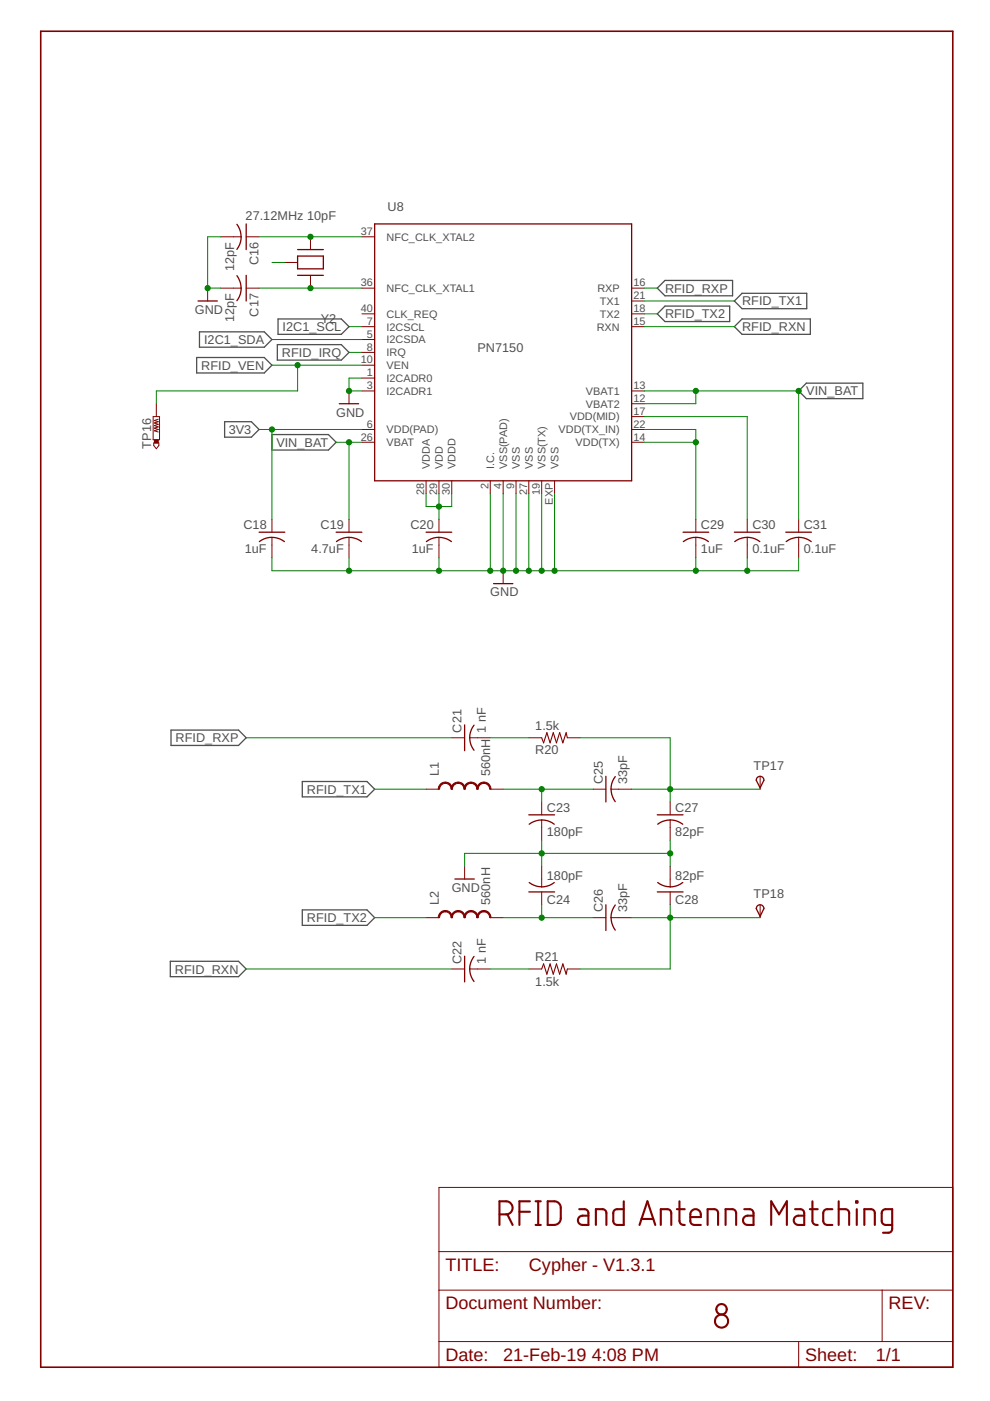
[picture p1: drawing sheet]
<svg xmlns="http://www.w3.org/2000/svg" width="210mm" height="297mm" viewBox="0 0 210 297" stroke-linecap="round" stroke-linejoin="round" font-family="sans-serif">
<g fill="none" stroke="#505050" stroke-width=".28">
<path d="M141 59.5h14.3v3.2h-14.3l-1.6-1.6zM41.7 75.8h14.3l1.7 1.6-1.7 1.7h-14.3zM42.3 70.4h13.7l1.7 1.6-1.7 1.6h-13.7zM58.8 73.1h13.6l1.6 1.6-1.6 1.6h-13.6zM58.9 67.6h13.5l1.6 1.7-1.6 1.6h-13.5zM141 64.9h13.7v3.3h-13.7l-1.6-1.7zM155.7 69.3l1.6-1.7h14.5v3.3h-14.5zM155.7 63.8l1.6-1.6h13.7v3.2h-13.7zM47.6 89.4h5.7l1.6 1.7-1.6 1.6h-5.7zM57.7 92.1h11.9l1.7 1.7-1.7 1.6h-11.9zM171 81.2h11.9v3.3h-11.9l-1.7-1.6zM36.3 154.8h14.3l1.6 1.6-1.6 1.7h-14.3z"/>
<path d="M64.1 165.7h13.7l1.6 1.6-1.6 1.7h-13.7zM64.1 192.9h13.7l1.6 1.7-1.6 1.6h-13.7zM36.1 203.8h14.5l1.6 1.6-1.6 1.7h-14.5z"/>
</g>
<g fill="none" stroke="#800000" stroke-width=".44">
<path d="M105.9 257.5a2.62 2.62 0 0 0 2.3-.3 1.39 1.39 0 0 0 .4-1.6 1.39 1.39 0 0 0-1.3-.9h-1.4v5M107.6 257.5l1.1 2.2M110.1 256.9h2.3M112.4 254.7h-2.3v5M113.6 254.7h1.1M113.6 259.7h1.1M114.1 254.7v5M116.1 254.7a2.7 2.7 0 0 1 2.3 .3l.4 .5 .1 .6v2.5l-.5 .8a2.78 2.78 0 0 1-2.3 .3zM122.8 256.4h1.3l.6 .6 .1 2.7h-1.3a.98 .98 0 0 1-1-1 .98 .98 0 0 1 1-1h1.3M126.3 259.7v-3.3h1.7l.5 .4 .1 2.9M132.2 254.7v5l-1.8-.1-.4-.5 .1-2.3 .5-.4h1.6M135.6 259.7l1.7-5 1.6 5"/>
<path d="M136 258.4h2.5M140.1 259.7v-3.3h1.6l.5 .4 .1 2.9M143.5 256.4h1.7M144.1 254.7v4.4l.4 .5 .7 .1M146.4 258h2.2a1.18 1.18 0 0 0-.5-1.5 1.18 1.18 0 0 0-1.6 .4l-.1 .6 .1 1.8 .5 .4h1.6M150 259.7v-3.3h1.6l.5 .4 .2 2.9M153.8 259.7v-3.3h1.6l.6 .4 .1 .4v2.5M157.8 256.4h1.3l.4 .2 .2 .4 .1 2.7h-1.3a.98 .98 0 0 1-1-1 .98 .98 0 0 1 1-1h1.3M163.5 259.7v-5l1.7 2.8 1.6-2.8v5M168.6 256.4h1.3l.4 .2 .2 .4v2.7h-1.2a.98 .98 0 0 1-1-1 .98 .98 0 0 1 1-1h1.2M171.7 256.4h1.7M172.3 254.7v4.4l.4 .5 .7 .1"/>
<path d="M176.5 256.4l-1.5 .1-.5 .7v1.7l.3 .6 .6 .2h1.1M177.8 256.4h1.6l.5 .4 .1 2.9M177.8 254.7v5M181.5 254.7h.3v.3h-.3zM181.7 256.4v3.3M183.3 259.7v-3.3h1.6l.5 .4 .1 2.9M189.2 259.7h-1.6l-.6-.4v-2.3l.4-.5 1.8-.1v4.1a.8 .8 0 0 1-.9 .9h-1.1"/>
<circle cx="153" cy="277.6" r="1.11"/>
<circle cx="153" cy="280.1" r="1.39"/>
</g>
<g fill="none" stroke="#800000" stroke-width=".28">
<path d="M50.2 58.4l.8 1.6 .1 1.1M50.2 47.6l.8 1.5 .1 1.1M51.1 50.2l-.1 1.1-.8 1.6M52.2 47.5v5.4M52.2 58.4v5.4M63.1 58.4h5.5M63.1 52.9h5.5M63.1 54.3h5.5v2.7h-5.5zM79.4 47.5h54.5v54.4h-54.5zM42 63.8h4.1M51.1 61.1l-.1 1.1-.8 1.6M71.9 85.6h4.1"/>
<path d="M54.9 112.8h5.5M57.7 113.9l-1.2 .2-1.5 .7M57.7 113.9l1.6 .4 1 .5M71.3 112.8h5.4M74 113.9l-1.1 .2-1.6 .7M74 113.9l1.6 .4 1 .5M90.3 112.8h5.5M93.1 113.9l-1.2 .2-1.5 .7M93.1 113.9l1.6 .4 1 .5M144.8 112.8h5.5M147.5 113.9l1.2 .2 1.5 .7M147.5 113.9l-1.6 .4-1 .5"/>
<path d="M155.7 112.8h5.5M158.4 113.9l1.2 .2 1.5 .7M158.4 113.9l-1.6 .4-1 .5M166.6 112.8h5.4M169.3 113.9l1.2 .2 1.5 .7M169.3 113.9l-1.6 .4-1 .5M104.6 123.7h4.1M98.5 153.7v5.5M100.5 153.8a4.3 4.3 0 0 0 0 5.3M112.1 172.8h5.5M112.2 174.8a4.3 4.3 0 0 1 5.3 0M128.5 164.6v5.4"/>
<path d="M130.5 164.7a4.3 4.3 0 0 0 0 5.3M139.4 172.8h5.4M139.4 174.8a4.3 4.3 0 0 1 5.4 0M160.6 164.8a.83 .83 0 0 1 .9-.1 .83 .83 0 0 1 .5 .7l-.8 1.6-.9-1.6zM96.5 186.4h4.1M112.1 189.1h5.5M112.2 187.1l1.5 .8 1.2 .1M117.5 187.1l-1 .6-1.6 .3M128.5 191.8v5.5M130.5 191.9a4.4 4.4 0 0 0 0 5.3M139.4 189.1h5.4M139.4 187.1l1.6 .8 1.1 .1"/>
<path d="M144.8 187.1l-1 .6-1.7 .3M160.6 192a.81 .81 0 0 1 .9-.1 .81 .81 0 0 1 .5 .7l-.8 1.7-.9-1.7zM98.5 202.7v5.5M100.5 202.8a4.3 4.3 0 0 0 0 5.3"/>
</g>
<g fill="none" stroke="#800000" stroke-width=".21">
<path d="M46.8 50.2h4.3M52.2 50.2h2.7M60.4 55.6h2.7M65.8 50.2v2.7M65.8 58.4v2.7M76.7 50.2h2.7M44 61.1v2.7M46.8 61.1h4.3M52.2 61.1h2.7M76.7 61.1h2.7M76.7 66.5h2.7M76.7 69.3h2.7"/>
<path d="M76.7 72h2.7M76.7 74.7h2.7M76.7 77.4h2.7M133.9 61.1h2.7M133.9 66.5h2.7M133.9 69.3h2.7M133.9 63.8h2.7M32.5 88.3h1.3v4.9h-1.3zM32.6 93.9h1.1v.6l-.6 .6-.5-.6zM33.1 85.6v2.7M33.5 88.9l-.8 .3 .8 .2-.8 .3 .8 .3-.8 .2 .8 .3-.8 .3 .8 .3-.8 .2 .8 .3M74 82.9v2.7"/>
<path d="M76.7 80.2h2.7M76.7 82.9h2.7M76.7 93.8h2.7M76.7 91.1h2.7M133.9 82.9h2.7M133.9 93.8h2.7M133.9 91.1h2.7M133.9 88.3h2.7M133.9 85.6h2.7M57.7 110.1v2.7M57.7 113.9v4.4M74 110.1v2.7"/>
<path d="M74 113.9v4.4M90.3 101.9v2.8M93.1 101.9v2.8M93.1 110.1v2.7M93.1 113.9v4.4M95.8 101.9v2.8M103.9 101.9v2.8M106.7 101.9v2.8M109.4 101.9v2.8M112.1 101.9v2.8M114.9 101.9v2.8M117.6 101.9v2.8"/>
<path d="M147.5 110.1v2.7M147.5 113.9v4.4M158.4 110.1v2.7M158.4 113.9v4.4M169.3 110.1v2.7M169.3 113.9v4.4M106.7 121v2.7M95.8 156.4h2.7M99.6 156.4h4.3M112.1 156.4h2.8M120.3 156.4h2.7M90.3 167.3h2.8"/>
<path d="M103.9 167.3h2.8M114.9 170v2.8M114.9 173.9v4.3M125.8 167.3h2.7M129.6 167.3h4.3M142.1 170v2.8M142.1 173.9v4.3M161.2 164.6v2.7M90.3 194.6h2.8M98.5 183.7v2.7M103.9 194.6h2.8M114.9 183.7v4.3"/>
<path d="M114.9 189.1v2.7M125.8 194.6h2.7M129.6 194.6h4.3M142.1 183.7v4.3M142.1 189.1v2.7M161.2 191.8v2.8M95.8 205.4h2.7M99.6 205.4h4.3M112.1 205.4h2.8M120.3 205.4h2.7M93.1 251.8h108.9v38.1h-108.9zM93.1 273.5h108.9"/>
<path d="M93.1 265.4h108.9M187 273.5v10.9M93.1 284.4h108.9M169.3 284.4v5.5"/>
</g>
<g fill="#800000" stroke="#800000" stroke-width=".21">
<path d="M93.4 166.2l.5-.3 .5-.1v.3l-.5 .1-.4 .4-.3 .7h-.3l.1-.5z" fill-rule="evenodd"/>
<path d="M94.4 165.8a1.48 1.48 0 0 1 1.5 1.5h-.2l-.2-.5-.3-.5-.8-.2z" fill-rule="evenodd"/>
<path d="M96.1 166.2l.5-.3 .6-.1v.3l-.8 .2-.4 .5-.1 .5h-.2v-.5z" fill-rule="evenodd"/>
<path d="M97.2 165.8a1.45 1.45 0 0 1 1.4 1.5h-.2l-.1-.5-.4-.5-.7-.2z" fill-rule="evenodd"/>
<path d="M98.8 166.2l1.1-.4v.3l-.8 .2-.3 .5-.2 .5h-.2v-.5z" fill-rule="evenodd"/>
<path d="M99.9 165.8a1.45 1.45 0 0 1 1.5 1.5h-.3l-.3-.7-.4-.4-.5-.1z" fill-rule="evenodd"/>
<path d="M101.5 166.2l.6-.3 .5-.1v.3l-.5 .1-.5 .4-.2 .7h-.3l.1-.5z" fill-rule="evenodd"/>
<path d="M102.6 165.8a1.48 1.48 0 0 1 1.5 1.5h-.3l-.1-.5-.3-.5-.8-.2z" fill-rule="evenodd"/>
<path d="M93.4 193.5l.5-.4h.5v.2l-.7 .3-.4 .4-.1 .6h-.3l.1-.5z" fill-rule="evenodd"/>
<path d="M94.4 193.1a1.48 1.48 0 0 1 1.5 1.5h-.2l-.2-.6-.3-.4-.8-.3z" fill-rule="evenodd"/>
<path d="M96.1 193.5l.5-.4h.6v.2l-.8 .3-.4 .4-.1 .6h-.2v-.5z" fill-rule="evenodd"/>
<path d="M97.2 193.1a1.45 1.45 0 0 1 1.4 1.5h-.2l-.1-.6-.4-.4-.7-.3z" fill-rule="evenodd"/>
<path d="M98.8 193.5l.6-.4h.5v.2l-.8 .3-.3 .4-.2 .6h-.2v-.5z" fill-rule="evenodd"/>
<path d="M99.9 193.1a1.45 1.45 0 0 1 1.5 1.5h-.3l-.1-.6-.4-.4-.7-.3z" fill-rule="evenodd"/>
<path d="M101.5 193.5l.6-.4h.5v.2l-.8 .3-.3 .4-.1 .6h-.3l.1-.5z" fill-rule="evenodd"/>
<path d="M102.6 193.1a1.48 1.48 0 0 1 1.5 1.5h-.3l-.1-.6-.3-.4-.8-.3z" fill-rule="evenodd"/>
</g>
<path d="M114.9 156.4l.4 1.1 .7-2.2 .6 2.2 .7-2.2 .7 2.2 .7-2.2 .6 2.2 .7-2.2 .3 1.1M114.9 205.4l.4-1 .7 2.1 .6-2.1 .7 2.1 .7-2.1 .7 2.1 .6-2.1 .7 2.1 .3-1.1" fill="none" stroke="#800000" stroke-width=".23"/>
<path d="M8.6 6.6h193.4v283.3h-193.4z" fill="none" stroke="#800000" stroke-width=".34"/>
<path d="M32.7 93.2h.8v.7h-.8z" fill="#800000" stroke="#800000" stroke-width=".21"/>
<g fill="none" stroke="#008000" stroke-width=".21">
<path d="M46.8 50.2h-2.8v10.9h2.8M54.9 50.2h21.8M57.7 55.6h2.7M54.9 61.1h21.8M57.7 72h19M57.7 77.4h19M63.1 77.4v5.5h-30v2.7M74 69.3h2.7M74 74.7h2.7M136.6 61.1h2.8M136.6 69.3h19.1M136.6 63.8h19.1"/>
<path d="M136.6 66.5h2.8M54.9 91.1h21.8M57.7 91.1v19M71.3 93.8h5.4M74 93.8v16.3M76.7 80.2h-2.7v2.7h2.7M136.6 82.9h32.7v27.2M136.6 91.1h10.9v19M136.6 88.3h21.8v21.8M136.6 93.8h10.9M147.5 82.9v2.7h-10.9M57.7 118.3v2.7h111.6v-2.7"/>
<path d="M74 118.3v2.7M90.3 104.7v2.7h5.5v-2.7M93.1 104.7v5.4M93.1 118.3v2.7M103.9 104.7v16.3M106.7 104.7v16.3M109.4 104.7v16.3M112.1 104.7v16.3M114.9 104.7v16.3M117.6 104.7v16.3M147.5 118.3v2.7M158.4 118.3v2.7"/>
<path d="M52.2 156.4h43.6M103.9 156.4h8.2M123 156.4h19.1v13.6M79.4 167.3h10.9M106.7 167.3h19.1M114.9 167.3v2.7M114.9 178.2v5.5M133.9 167.3h27.3M142.1 178.2v5.5M79.4 194.6h10.9M106.7 194.6h19.1M114.9 191.8v2.8"/>
<path d="M133.9 194.6h27.3M142.1 191.8v13.6h-19.1M142.1 180.9h-43.6v2.8M52.2 205.4h43.6M103.9 205.4h8.2"/>
</g>
<g fill="#008000" stroke="#008000" stroke-width=".21">
<circle cx="142.1" cy="180.9" r=".55"/>
<circle cx="114.9" cy="180.9" r=".55"/>
<circle cx="44" cy="61.1" r=".55"/>
<circle cx="93.1" cy="121" r=".55"/>
<circle cx="74" cy="121" r=".55"/>
<circle cx="147.5" cy="121" r=".55"/>
<circle cx="158.4" cy="121" r=".55"/>
<circle cx="106.7" cy="121" r=".55"/>
<circle cx="103.9" cy="121" r=".55"/>
<circle cx="109.4" cy="121" r=".55"/>
<circle cx="112.1" cy="121" r=".55"/>
<circle cx="114.9" cy="121" r=".55"/>
<circle cx="117.6" cy="121" r=".55"/>
<circle cx="74" cy="82.9" r=".55"/>
<circle cx="57.7" cy="91.1" r=".55"/>
<circle cx="65.8" cy="61.1" r=".55"/>
<circle cx="65.8" cy="50.2" r=".55"/>
<circle cx="74" cy="93.8" r=".55"/>
<circle cx="147.5" cy="82.9" r=".55"/>
<circle cx="169.3" cy="82.9" r=".55"/>
<circle cx="114.9" cy="194.6" r=".55"/>
<circle cx="142.1" cy="194.6" r=".55"/>
<circle cx="142.1" cy="167.3" r=".55"/>
<circle cx="93.1" cy="107.4" r=".55"/>
<circle cx="147.5" cy="93.8" r=".55"/>
<circle cx="114.9" cy="167.3" r=".55"/>
<circle cx="63.1" cy="77.4" r=".55"/>
</g>
<g font-size="3.8" fill="#800000">
<text x="94.4" y="269.5">TITLE:</text>
<text x="112.1" y="269.5">Cypher - V1.3.1</text>
<text x="94.4" y="277.6">Document Number:</text>
<text x="188.4" y="277.6">REV:</text>
<text x="94.4" y="288.5">Date:</text>
<text x="106.7" y="288.5">21-Feb-19</text>
<text x="125.5" y="288.5">4:08 PM</text>
<text x="170.7" y="288.5">Sheet:</text>
<text x="185.7" y="288.5">1/1</text>
</g>
<g font-size="2.7" fill="#505050">
<text x="52.1" y="46.7">27.12MHz 10pF</text>
<text x="82.2" y="44.7">U8</text>
<text x="49.6" y="57.4" transform="rotate(-90 49.6 57.4)">12pF</text>
<text x="54.8" y="56.2" transform="rotate(-90 54.8 56.2)">C16</text>
<text x="141" y="62">RFID_RXP</text>
<text x="157.3" y="64.8">RFID_TX1</text>
<text x="41.3" y="66.5">GND</text>
<text x="49.6" y="68.3" transform="rotate(-90 49.6 68.3)">12pF</text>
<text x="54.8" y="67.1" transform="rotate(-90 54.8 67.1)">C17</text>
<text x="59.9" y="70.2">I2C1_SCL</text>
<text x="68" y="68.4">Y2</text>
<text x="141" y="67.5">RFID_TX2</text>
<text x="157.3" y="70.2">RFID_RXN</text>
<text x="43.3" y="72.9">I2C1_SDA</text>
<text x="59.8" y="75.7">RFID_IRQ</text>
<text x="101.2" y="74.7">PN7150</text>
<text x="42.7" y="78.4">RFID_VEN</text>
<text x="171" y="83.8">VIN_BAT</text>
<text x="71.3" y="88.3">GND</text>
<text x="32.1" y="95.1" transform="rotate(-90 32.1 95.1)">TP16</text>
<text x="48.5" y="92">3V3</text>
<text x="58.6" y="94.7">VIN_BAT</text>
<text x="51.6" y="112.2">C18</text>
<text x="68" y="112.2">C19</text>
<text x="87" y="112.2">C20</text>
<text x="148.6" y="112.2">C29</text>
<text x="159.5" y="112.2">C30</text>
<text x="170.4" y="112.2">C31</text>
<text x="51.9" y="117.3">1uF</text>
<text x="66" y="117.3">4.7uF</text>
<text x="87.3" y="117.3">1uF</text>
<text x="148.6" y="117.3">1uF</text>
<text x="159.5" y="117.3">0.1uF</text>
<text x="170.4" y="117.3">0.1uF</text>
<text x="104" y="126.5">GND</text>
<text x="97.8" y="155.3" transform="rotate(-90 97.8 155.3)">C21</text>
<text x="103" y="155.3" transform="rotate(-90 103 155.3)">1 nF</text>
<text x="113.5" y="154.8">1.5k</text>
<text x="37.2" y="157.4">RFID_RXP</text>
<text x="113.5" y="159.9">R20</text>
<text x="93.1" y="164.6" transform="rotate(-90 93.1 164.6)">L1</text>
<text x="104" y="164.6" transform="rotate(-90 104 164.6)">560nH</text>
<text x="127.8" y="166.2" transform="rotate(-90 127.8 166.2)">C25</text>
<text x="133" y="166.2" transform="rotate(-90 133 166.2)">33pF</text>
<text x="159.8" y="163.2">TP17</text>
<text x="65.1" y="168.3">RFID_TX1</text>
<text x="115.9" y="172.1">C23</text>
<text x="143.2" y="172.1">C27</text>
<text x="115.9" y="177.3">180pF</text>
<text x="143.2" y="177.3">82pF</text>
<text x="93.1" y="191.8" transform="rotate(-90 93.1 191.8)">L2</text>
<text x="95.8" y="189.1">GND</text>
<text x="104" y="191.8" transform="rotate(-90 104 191.8)">560nH</text>
<text x="115.9" y="186.5">180pF</text>
<text x="115.9" y="191.7">C24</text>
<text x="143.2" y="186.5">82pF</text>
<text x="143.2" y="191.7">C28</text>
<text x="159.8" y="190.5">TP18</text>
<text x="65.1" y="195.5">RFID_TX2</text>
<text x="127.8" y="193.5" transform="rotate(-90 127.8 193.5)">C26</text>
<text x="133" y="193.5" transform="rotate(-90 133 193.5)">33pF</text>
<text x="113.5" y="203.8">R21</text>
<text x="37.1" y="206.4">RFID_RXN</text>
<text x="97.8" y="204.4" transform="rotate(-90 97.8 204.4)">C22</text>
<text x="103" y="204.4" transform="rotate(-90 103 204.4)">1 nF</text>
<text x="113.5" y="209">1.5k</text>
</g>
<g font-size="2.3" fill="#505050">
<text x="76.5" y="49.8">37</text>
<text x="81.9" y="51">NFC_CLK_XTAL2</text>
<text x="76.5" y="60.7">36</text>
<text x="81.9" y="61.9">NFC_CLK_XTAL1</text>
<text x="126.6" y="61.9">RXP</text>
<text x="127.2" y="64.6">TX1</text>
<text x="134.3" y="63.4">21</text>
<text x="134.3" y="60.7">16</text>
<text x="76.5" y="66.2">40</text>
<text x="77.8" y="68.9">7</text>
<text x="77.8" y="71.6">5</text>
<text x="81.9" y="67.4">CLK_REQ</text>
<text x="81.9" y="70.1">I2CSCL</text>
<text x="126.5" y="70.1">RXN</text>
<text x="127.2" y="67.4">TX2</text>
<text x="134.3" y="68.9">15</text>
<text x="134.3" y="66.2">18</text>
<text x="76.5" y="77.1">10</text>
<text x="77.8" y="74.3">8</text>
<text x="81.9" y="72.8">I2CSDA</text>
<text x="81.9" y="75.5">IRQ</text>
<text x="77.8" y="79.8">1</text>
<text x="77.8" y="82.5">3</text>
<text x="81.9" y="78.3">VEN</text>
<text x="81.9" y="81">I2CADR0</text>
<text x="81.9" y="83.7">I2CADR1</text>
<text x="124.2" y="83.7">VBAT1</text>
<text x="134.3" y="82.5">13</text>
<text x="120.8" y="89.1">VDD(MID)</text>
<text x="124.2" y="86.4">VBAT2</text>
<text x="134.3" y="87.9">17</text>
<text x="134.3" y="85.2">12</text>
<text x="76.5" y="93.4">26</text>
<text x="77.8" y="90.7">6</text>
<text x="81.9" y="94.6">VBAT</text>
<text x="81.9" y="91.9">VDD(PAD)</text>
<text x="118.4" y="91.9">VDD(TX_IN)</text>
<text x="122" y="94.6">VDD(TX)</text>
<text x="134.3" y="93.4">14</text>
<text x="134.3" y="90.7">22</text>
<text x="91.2" y="99.4" transform="rotate(-90 91.2 99.4)">VDDA</text>
<text x="93.9" y="99.4" transform="rotate(-90 93.9 99.4)">VDD</text>
<text x="96.6" y="99.4" transform="rotate(-90 96.6 99.4)">VDDD</text>
<text x="104.8" y="99.4" transform="rotate(-90 104.8 99.4)">I.C.</text>
<text x="107.5" y="99.4" transform="rotate(-90 107.5 99.4)">VSS(PAD)</text>
<text x="110.2" y="99.4" transform="rotate(-90 110.2 99.4)">VSS</text>
<text x="112.9" y="99.4" transform="rotate(-90 112.9 99.4)">VSS</text>
<text x="115.7" y="99.4" transform="rotate(-90 115.7 99.4)">VSS(TX)</text>
<text x="118.4" y="99.4" transform="rotate(-90 118.4 99.4)">VSS</text>
<text x="90" y="104.9" transform="rotate(-90 90 104.9)">28</text>
<text x="92.7" y="104.9" transform="rotate(-90 92.7 104.9)">29</text>
<text x="95.4" y="104.9" transform="rotate(-90 95.4 104.9)">30</text>
<text x="103.6" y="103.6" transform="rotate(-90 103.6 103.6)">2</text>
<text x="106.3" y="103.6" transform="rotate(-90 106.3 103.6)">4</text>
<text x="109" y="103.6" transform="rotate(-90 109 103.6)">9</text>
<text x="111.7" y="104.9" transform="rotate(-90 111.7 104.9)">27</text>
<text x="114.5" y="104.9" transform="rotate(-90 114.5 104.9)">19</text>
<text x="117.2" y="107" transform="rotate(-90 117.2 107)">EXP</text>
</g>
</svg>
